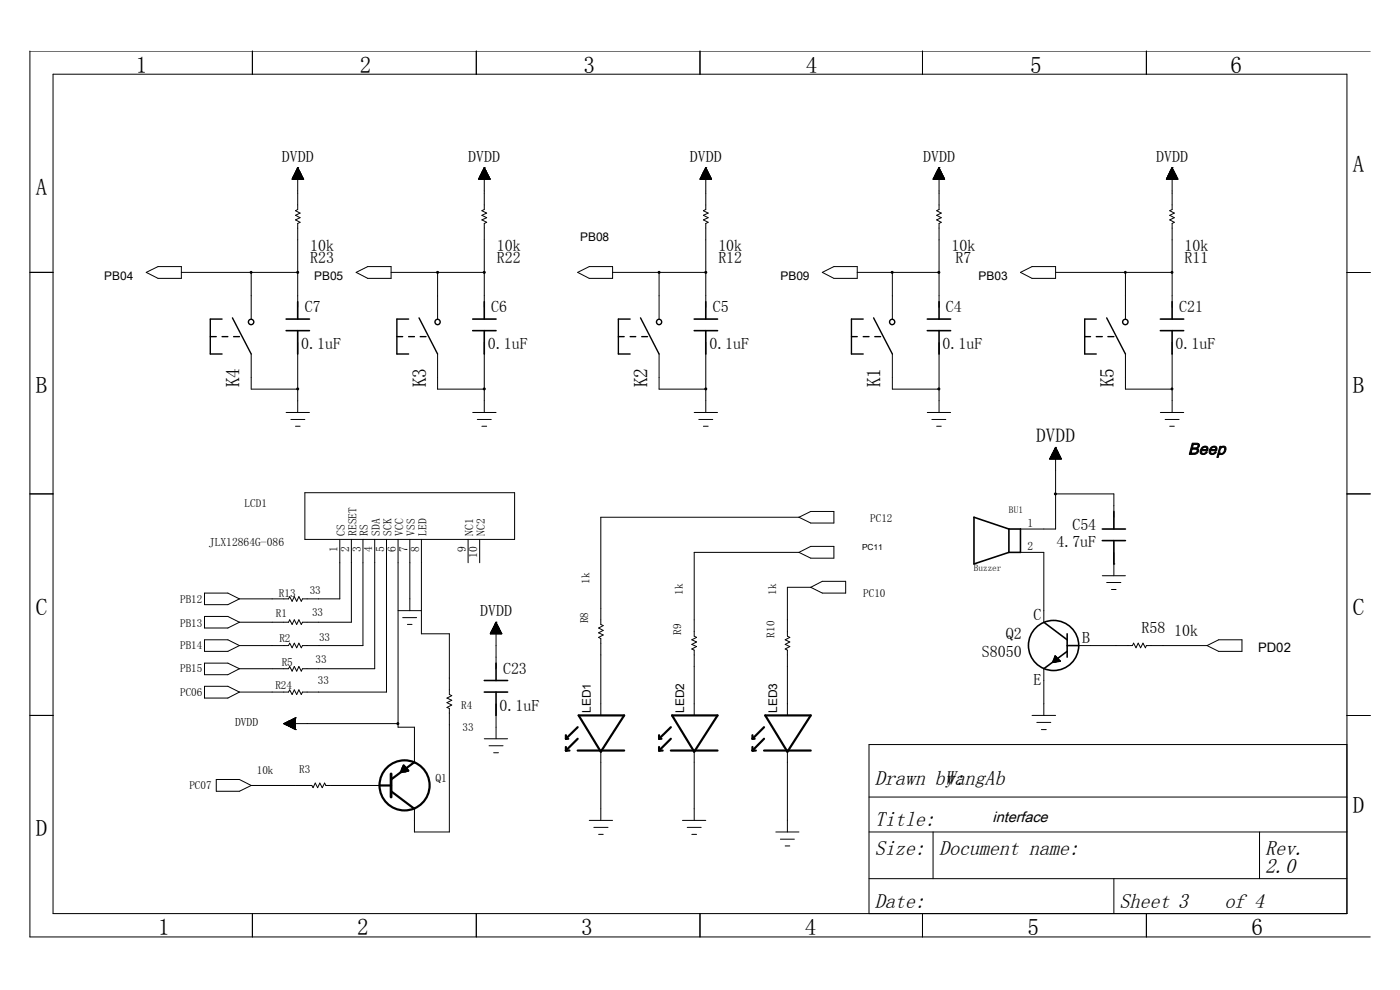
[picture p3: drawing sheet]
<svg xmlns="http://www.w3.org/2000/svg" width="297mm" height="210mm" viewBox="0 0 297 210" stroke-linecap="round" stroke-linejoin="round" font-family="sans-serif">
<g fill="none" stroke="#000" stroke-width=".21">
<path d="M11.3 15.7h274.4v178.1h-274.4zM53.5 10.8v4.9M101 10.8v4.9M148.5 10.8v4.9M195.7 10.8v4.9M243.2 10.8v4.9M290.7 10.8h-284.4v187.9h284.4M62 37.9v.1M62 37.9l2.4 .1M62 37.8h2.3M62.1 37.7v.3M62.1 37.7h2.2v.3"/>
<path d="M62.1 37.6h2.1M62.2 37.5v.5M62.2 37.5h2v.5M62.2 37.4h1.9M62.3 37.2v.8M62.3 37.3h1.7v.7M62.3 37.2h1.7M62.4 37.1v.9M62.4 37.1h1.6v.9M62.4 37h1.5M62.5 36.9v1.1M62.5 36.9h1.4v1.1"/>
<path d="M62.5 36.8h1.3M62.6 36.6v1.4M62.6 36.7h1.2v1.3M62.6 36.6h1.1M62.7 36.4v1.6M62.7 36.5h1v1.5M62.7 36.4h.9M62.8 36.3h.8v1.7M62.8 36.2v1.8M62.9 36.2h.6M62.9 36.1h.6v1.9M62.9 36.1v1.9"/>
<path d="M62.9 36.1h.5M63 35.9h.4v2.1M63.1 35.7h.2v2.3M63.1 35.6v2.4M63.1 35.6h.1M63.2 35.6h.1M63.2 35.6v8.8l-.5 .3 1 .5-1 .5 1 .5-1 .4 1 .6-.5 .2v17.8M63.2 35.6l1.2 2.4h-2.4zM63.3 35.8h-.3v2.2M101.5 37.9l2.5 .1M101.5 37.9v.1M101.6 37.8h2.3"/>
<path d="M101.7 37.7h2.1v.3M101.7 37.7v.3M101.7 37.6h2.1M101.8 37.5v.5M101.8 37.5h2v.5M101.8 37.4h1.9M101.8 37.3h1.8v.7M101.8 37.2v.8M101.9 37.2h1.7M102 37.1h1.5v.9M102 37.1v.9M102 37h1.5"/>
<path d="M102.1 36.9h1.4v1.1M102.1 36.9v1.1M102.1 36.8h1.3M102.2 36.7h1.1v1.3M102.2 36.5h1v1.5M102.2 36.4v1.6M102.3 36.4h.9M102.4 36.3h.7v1.7M102.4 36.2v1.8M102.4 36.2h.7M102.4 36.1h.7v1.9M102.6 35.9h.3v2.1"/>
<path d="M102.6 35.8v2.2M102.6 35.8h.3M102.7 35.7h.2v2.3M102.7 35.6h.1M102.7 35.6v8.8l-.5 .3 1 .5-1 .5 1 .5-1 .4 1 .6-.5 .2v17.8M102.7 35.6l1.3 2.4h-2.5zM102.8 35.6h-.1v2.4M103 36.1h-.5l-.1 1.9M103.3 36.6h-1.1v1.4M148.5 37.9l2.4 .1M148.5 37.9v.1M148.6 37.8h2.3"/>
<path d="M148.7 37.7h2.1v.3M148.7 37.7v.3M148.7 37.6h2M148.8 37.5h1.9v.5M148.8 37.5v.5M148.8 37.4h1.9M148.8 37.3h1.8v.7M148.8 37.2v.8M148.9 37.2h1.7M148.9 37.1h1.6v.9M148.9 37.1v.9M149 37h1.5"/>
<path d="M149 36.9h1.4v1.1M149 36.9v1.1M149.1 36.8h1.3M149.1 36.7h1.2v1.3M149.1 36.6v1.4M149.2 36.6h1.1M149.2 36.5h1v1.5M149.2 36.4v1.6M149.3 36.4h.9M149.3 36.3h.8v1.7M149.3 36.2v1.8M149.4 36.2h.7"/>
<path d="M149.4 36.1h.6v1.9M149.6 35.9h.3v2.1M149.6 35.8v2.2M149.6 35.8h.3M149.6 35.7h.2v2.3M149.7 35.6h.1M149.7 35.6v8.8l-.5 .3 1 .5-1 .5 1 .5-1 .4 1 .6-.5 .2v17.8M149.7 35.6l1.3 2.4h-2.5zM149.8 35.6h-.1l-.1 2.4M150 36.1h-.5l-.1 1.9M198 37.9l2.4 .1M198 37.9v.1"/>
<path d="M198.1 37.8h2.2M198.1 37.7h2.2v.3M198.1 37.7v.3M198.2 37.6h2M198.2 37.5h2v.5M198.2 37.5v.5M198.2 37.4h1.9M198.3 37.3h1.8v.7M198.3 37.2v.8M198.4 37.2h1.6M198.4 37.1h1.6v.9M198.4 37.1v.9"/>
<path d="M198.5 37h1.4M198.5 36.9h1.4v1.1M198.5 36.9v1.1M198.5 36.8h1.3M198.6 36.7h1.2v1.3M198.6 36.6v1.4M198.6 36.6h1.1M198.7 36.5h1v1.5M198.8 36.3h.8v1.7M198.8 36.2v1.8M198.8 36.2h.7M198.9 36.1h.6v1.9"/>
<path d="M198.9 36.1v1.9M199 36.1h.4M199 35.9h.4v2.1M199 35.8v2.2M199 35.8h.3M199.1 35.7h.2v2.3M199.1 35.6v2.4M199.1 35.6h.2M199.2 35.6h.1M199.2 35.6v8.8l-.5 .3 1 .5-1 .5 1 .5-1 .4 1 .6-.5 .2v17.8M199.2 35.6l1.2 2.4h-2.5zM199.6 36.4h-.9v1.6"/>
<path d="M247.5 37.9l2.3 .1M247.5 37.9v.1M247.5 37.8h2.3M247.6 37.7h2.1v.3M247.6 37.7v.3M247.6 37.6h2.1M247.7 37.5h1.9v.5M247.7 37.5v.5M247.7 37.4h1.9M247.8 37.3h1.7v.7M247.8 37.2v.8M247.8 37.2h1.7"/>
<path d="M247.9 37.1h1.6v.9M247.9 37.1v.9M247.9 37h1.5M247.9 36.9h1.4v1.1M247.9 36.9v1.1M248 36.8h1.3M248.1 36.7h1.2v1.3M248.1 36.6v1.4M248.1 36.6h1.1M248.2 36.5h.9v1.5M248.2 36.4v1.6M248.2 36.4h.9"/>
<path d="M248.2 36.3h.8v1.7M248.2 36.2v1.8M248.3 36.2h.7M248.4 36.1h.6v1.9M248.4 36.1v1.9M248.4 36.1h.5M248.4 35.9h.4v2.1M248.6 35.7h.1v2.3M248.6 35.6v2.4M248.6 35.6h.1M248.7 35.6h.1M248.7 35.6v8.8l-.5 .3 .9 .5-.9 .5 .9 .5-.9 .4 .9 .6-.4 .2v17.8"/>
<path d="M248.7 35.6l1.2 2.4h-2.5zM248.8 35.8h-.3l-.1 2.2M6.3 57.8h5M31 57.8l2.5-1.3h5v2.5h-5zM38.5 57.8h24.7M53.3 57.8v9.9M75.6 57.8l2.4-1.3h5v2.5h-5zM83 57.8h19.7M92.8 57.8v9.9M122.5 57.8l2.5-1.3h5v2.5h-5zM130 57.8h19.7M139.8 57.8v9.9"/>
<path d="M174.4 57.8l2.5-1.3h5v2.5h-5zM181.9 57.8h17.3M189.3 57.8v9.9M216.5 57.8l2.4-1.3h5v2.5h-5zM223.9 57.8h24.8M238.8 57.8v9.9M285.7 57.8h5M53.3 75.1v7.4h9.9M63.2 72.6v14.9M92.8 75.1v7.4h9.9M102.7 72.6v14.9M139.8 75.1v7.4h9.9"/>
<path d="M149.7 72.6v14.9M189.3 75.1v7.4h9.9M199.2 72.6v14.9M238.8 75.1v7.4h9.9M248.7 72.6v14.9M60.7 87.5h5M61.7 89h3M62.7 90.4h1M100.3 87.5h4.9M101.3 89h2.9M102.2 90.4h1M147.3 87.5h4.9"/>
<path d="M148.2 89h3M149.2 90.4h1M196.7 87.5h5M197.7 89h3M198.7 90.4h1M222.7 97.4h2.4M222.8 97.1h2.3M222.8 97.4v-.3h2.2v.3M222.9 97h2.1M222.9 97.4v-.5h2v.5M223 96.8h1.9M223 97.4v-.7h1.8v.7"/>
<path d="M223.1 96.6h1.6M223.1 97.4v-.9h1.6v.9M223.2 96.4h1.5M223.2 97.4v-1.1h1.4v1.1M223.3 96.2h1.3M223.4 96h1.1M223.5 95.8h.9M223.6 95.6h.7M223.7 95.4h.5M223.8 95.2h.3M223.9 95h.1M223.9 94.9h.1"/>
<path d="M223.9 94.9v17.3h-7.4M223.9 94.9l1.3 2.5h-2.5zM224 95.1h-.2v2.3M224 95v2.4M224.1 95.3h-.4v2.1M224.1 95.2v2.2M224.2 95.5h-.6v1.9M224.2 95.5v1.9M224.3 95.7h-.7v1.7M224.3 95.6v1.8M224.4 95.9h-1v1.5M224.4 95.8v1.6"/>
<path d="M224.5 96.1h-1.2v1.3M224.5 96v1.4M246.2 87.5h4.9M247.2 89h2.9M248.2 90.4h.9M6.3 104.8h5M64.7 104.5h44.5v9.9h-44.5zM72.1 114.4v12.6h-7.9l-.3 .5-.5-.9-.5 .9-.5-.9-.4 .9-.5-.9-.3 .4h-10.4M74.5 114.4v17.6h-10.3l-.3 .5-.5-1-.5 1-.5-1-.4 1-.5-1-.3 .5h-10.4M77 114.4v22.5h-12.8l-.3 .5-.5-1-.5 1-.5-1-.4 1-.5-1-.3 .5h-10.4M79.5 114.4v27.5h-15.3l-.3 .5-.5-1-.5 1-.5-1-.4 1-.5-1-.3 .5h-10.4M82 114.4v32.4h-17.8l-.3 .5-.5-1-.5 1-.5-1-.4 1-.5-1-.3 .5h-10.4"/>
<path d="M84.4 114.4v39.9h3.5v7.4M86.9 114.4v15.1M89.4 114.4v20h5.9v12.9l.5 .3-1 .5 1 .4-1 .5 1 .6-1 .5 .5 .2v26.2h-7.4v-4.9M99.3 114.4v5M101.8 114.4v5M169.5 109.7h-42v22.8l.5 .2-1 .5 1 .5-1 .5 1 .5-1 .5 .5 .3v16.3M169.5 117.2h-22.2v17.8l.5 .2-1 .5 1 .5-1 .5 1 .5-1 .5 .5 .2v13.9M169.5 117.2l2.5-1.3h4.9v2.5h-4.9zM169.5 109.7l2.5-1.2h4.9v2.4h-4.9zM216.5 117.2h4.9v14.8M223.9 104.8h12.4v4.9M236.3 119.6h.1"/>
<path d="M236.3 117.2v4.9M285.7 104.8h5M43.4 125.8h4.9l2.5 1.2-2.5 1.3h-4.9zM43.4 130.8h4.9l2.5 1.2-2.5 1.2h-4.9zM43.4 135.7h4.9l2.5 1.2-2.5 1.3h-4.9zM84.4 129.5h5M85.4 131h3M86.4 132.5h1M104 134.4h2.4M104.1 134.3h2.3M104.1 134.2h2.2v.2M104.1 134.1v.3"/>
<path d="M104.2 134.1h2M104.2 134h2v.4M104.2 133.9v.5M104.3 133.9h1.9M104.3 133.8h1.8v.6M104.3 133.7v.7M104.4 133.7h1.6M104.4 133.6h1.6v.8M104.4 133.5v.9M104.5 133.5h1.5M104.5 134.4v-1.1h1.4v1.1M104.6 133.3h1.3"/>
<path d="M104.6 133.2h1.2v1.2M104.6 133.1v1.3M104.7 133.1h1.1M104.7 133h1v1.4M104.9 132.8h.7v1.6M104.9 132.7v1.7M104.9 132.7h.7M104.9 132.6h.6v1.8M105 132.3v2.1M105.1 132.3h.3M105.1 132.2h.2v2.2M105.1 132.1v2.3"/>
<path d="M105.1 132.1h.2M105.2 132h.1M105.2 132v9.9M105.2 132l-1.2 2.4h2.5M105.2 132l1.3 2.4M105.4 132.4v2M105.5 132.5h-.5l-.1 1.9M105.7 132.9h-.9l-.1 1.5M172 124.6h-5v10.4l.5 .2-.9 .5 .9 .5-.9 .5 .9 .5-.9 .5 .4 .2v13.9M172 124.6l2.4-1.3h5v2.5h-5zM228.9 136.9h11.3l.3-.5 .5 1 .5-1 .5 1 .5-1 .5 1 .2-.5h12.9M233.8 122.1h5"/>
<path d="M234.8 123.6h3M235.8 125h1M256.1 136.9l2.4-1.2h5v2.5h-5zM6.3 151.8h5M43.4 140.7h4.9l2.5 1.2-2.5 1.2h-4.9zM43.4 145.6h4.9l2.5 1.2-2.5 1.3h-4.9zM60.2 153.5h.1M60.2 153.5h24.2M60.2 153.5l2.5 1.3M60.2 153.5h2.5M60.4 153.4v.3h2.3M60.6 153.7h2.1"/>
<path d="M60.6 153.3v.4M60.8 153.9h1.9M60.8 153.2v.6M61 153.9h1.7M61 153.1v.8M61.2 154h1.5M61.2 153v1M61.4 152.9v1.2M61.5 154.1h1.2M61.6 152.8v1.4M61.6 154.3h1.1M61.8 152.7v1.6"/>
<path d="M61.8 154.3h.9M62 154.4h.7M62 152.6v1.8M62.2 152.5v2M62.2 154.6h.5M62.4 152.4v2.2M62.4 154.6h.3M62.6 152.3v2.4M62.7 154.8h.1M62.7 152.3h.1M62.7 152.3v2.5M62.7 152.3l-2.5 1.2"/>
<path d="M62.7 153.5h-2.4M62.7 153.4h-2.2v.3M62.7 153.2h-2v.5M62.7 153.2h-1.8v.7M62.7 153h-1.6v.9M62.7 152.9h-1.4v1.1M62.7 152.9h-1.2v1.2M62.7 152.8h-1v1.5M62.7 152.6h-.8v1.7M62.7 152.6h-.6v1.8M62.7 152.5h-.4v2.1M62.7 152.3h-.2v2.3"/>
<path d="M102.7 156.7h5M103.8 158.2h2.9M104.7 159.7h1M105.2 149.3v7.4M127.5 159.2v14.8M147.3 159.2v14.8M167 159.2v17.3M218.9 151.8h5M220 153.2h2.9M220.9 154.8h1M221.4 141.9v9.9M285.7 151.8h5"/>
<path d="M285.7 157.9h-101.3v35.9M45.9 165.3h4.9l2.5 1.3-2.5 1.2h-4.9zM53.3 166.6h12.9l.2 .5 .5-1 .5 1 .5-1 .5 1 .5-1 .2 .5h13.9M125 174h5M126 175.5h3M127 177h1M144.8 174h4.9M145.8 175.5h3M146.8 177h1M164.6 176.5h4.9M165.6 178h2.9M166.6 179.4h.9"/>
<path d="M184.4 169.1h101.3M184.4 176.5h101.3M197.9 176.5v9.9M267.2 176.5v9.9M53.5 193.8v4.9M101 193.8v4.9M148.5 193.8v4.9M184.4 186.4h101.3M195.7 193.8v4.9M236.3 186.4v7.4M243.2 193.8v4.9"/>
</g>
<g fill="none" stroke="#000" stroke-width=".34">
<path d="M60.7 67.7h5M60.7 70.1h5M63.2 64v3.7M63.2 70.1v5M100.3 67.7h4.9M100.3 70.1h4.9M102.7 64v3.7M102.7 70.1v5M147.3 67.7h4.9M147.3 70.1h4.9M149.7 64v3.7M149.7 70.1v5"/>
<path d="M196.7 67.7h5M196.7 70.1h5M199.2 64v3.7M199.2 70.1v5M246.2 67.7h4.9M246.2 70.1h4.9M248.7 64v3.7M248.7 70.1v5M214 112.2h2.5v5h-2.5M214 112.2l-7.4-2.5v9.9l7.4-2.4M214 112.2v5M233.8 112.2h5"/>
<path d="M233.8 114.7h5M236.3 108.5v3.7M236.3 114.7v4.9M221.4 132l5 3.7M223.7 139.7h.7M223.8 139.3v1.1M223.8 139.4h.3M223.9 139.1l1 1.1-1.6 .3zM224.1 139.4v.9M224.5 139.8v.5M226.4 134.4v5M226.4 136.9h2.5"/>
<path d="M226.4 138.2l-5 3.7M102.7 144.3h5M102.7 146.8h5M105.2 140.7v3.6M105.2 146.8v5M223.4 140.4h.6M223.4 140.2v.3M223.6 140h1.1M224.8 140.2h.1"/>
<circle cx="223.5" cy="136.9" r="5.3"/>
</g>
<g fill="none" stroke="#000" stroke-width=".3">
<path d="M44.6 71.4h1.3M47.1 67.7h-2.5v7.4h2.5M47.1 71.4h1.2M49.3 67.4l4 7.7M49.6 71.4h1.2M84.2 71.4h1.2M86.7 67.7h-2.5v7.4h2.5M86.7 71.4h1.2M88.9 67.4l3.9 7.7M89.1 71.4h1.3M131.2 71.4h1.2M133.7 67.7h-2.5v7.4h2.5"/>
<path d="M133.7 71.4h1.2M135.9 67.4l3.9 7.7M136.1 71.4h1.3M180.6 71.4h1.3M183.1 67.7h-2.5v7.4h2.5M183.1 71.4h1.3M185.3 67.4l4 7.7M185.6 71.4h1.2M230.1 71.4h1.2M232.6 67.7h-2.5v7.4h2.5M232.6 71.4h1.2M234.8 67.4l4 7.7"/>
<path d="M235 71.4h1.3"/>
<circle cx="53.3" cy="68.3" r=".57"/>
<circle cx="92.8" cy="68.3" r=".56"/>
<circle cx="139.8" cy="68.3" r=".56"/>
<circle cx="189.3" cy="68.3" r=".56"/>
<circle cx="238.7" cy="68.3" r=".57"/>
</g>
<g fill="none" stroke="#000" stroke-width=".47">
<path d="M120 155.9v.8M120 158.4v.8M120 159.2h.8M120 156.7h.6M122.5 156.7l-2.5 2.5M122.5 154.3l-2.5 2.4M122.5 159.2h9.9M122.8 151.8h9.6l-4.9 7.7zM139.8 159.2h.8M139.8 156.7h.5M139.8 155.9v.8M139.8 158.4v.8"/>
<path d="M142.3 159.2h9.9M142.3 156.7l-2.5 2.5M142.3 154.3l-2.5 2.4M142.6 151.8h9.6l-4.9 7.7zM159.6 159.2h.8M159.6 156.7h.5M159.6 155.9v.8M159.6 158.4v.8M162.1 159.2h9.9M162.1 156.7l-2.5 2.5M162.1 154.3l-2.5 2.4M162.3 151.8h9.7l-5 7.7z"/>
<path d="M80.5 166.6h2.5M83 167.8l4.9 3.8M85.2 163.7h.9M85.3 163.1h1M85.4 162.8v.9M85.5 162.6h.3M85.6 162.4l1 1.1-1.6 .3zM85.9 162.7v.9M86.4 163.3v.2M87.9 161.7l-4.9 3.6"/>
<circle cx="85.8" cy="166.6" r="5.3"/>
</g>
<path d="M83 164.2v4.9" fill="none" stroke="#000" stroke-width=".59"/>
<g fill="#000" stroke="#000" stroke-width=".21">
<circle cx="53.3" cy="57.8" r=".2"/>
<circle cx="63.2" cy="57.8" r=".21"/>
<circle cx="92.8" cy="57.8" r=".21"/>
<circle cx="102.7" cy="57.8" r=".21"/>
<circle cx="139.8" cy="57.8" r=".21"/>
<circle cx="149.7" cy="57.8" r=".21"/>
<circle cx="189.3" cy="57.8" r=".21"/>
<circle cx="199.2" cy="57.8" r=".21"/>
<circle cx="238.7" cy="57.8" r=".2"/>
<circle cx="248.6" cy="57.8" r=".2"/>
<circle cx="63.2" cy="82.5" r=".21"/>
<circle cx="102.7" cy="82.5" r=".21"/>
<circle cx="149.7" cy="82.5" r=".21"/>
<circle cx="199.2" cy="82.5" r=".21"/>
<circle cx="248.6" cy="82.5" r=".2"/>
<circle cx="223.9" cy="104.8" r=".21"/>
<circle cx="84.4" cy="153.5" r=".21"/>
</g>
<g font-size="4.9">
<text x="28.8" y="15.4">1</text>
<text x="76.3" y="15.4">2</text>
<text x="123.8" y="15.4">3</text>
<text x="171" y="15.4">4</text>
<text x="218.5" y="15.4">5</text>
<text x="261" y="15.4">6</text>
<text x="7.6" y="41.4">A</text>
<text x="287" y="36.4">A</text>
<text x="7.6" y="83.4">B</text>
<text x="287" y="83.4">B</text>
<text x="7.6" y="130.4">C</text>
<text x="287" y="130.4">C</text>
<text x="287" y="172.4">D</text>
<text x="7.6" y="177.4">D</text>
<text x="33.5" y="198.4">1</text>
<text x="75.8" y="198.4">2</text>
<text x="123.3" y="198.4">3</text>
<text x="170.8" y="198.4">4</text>
<text x="218" y="198.4">5</text>
<text x="265.5" y="198.4">6</text>
</g>
<g font-size="4.4">
<text x="185.6" y="166.6">Drawn by:</text>
<text x="200.4" y="166.6">WangAb</text>
<text x="185.6" y="175.3">Title:</text>
<text x="185.6" y="181.4">Size:</text>
<text x="199.2" y="181.4">Document name:</text>
<text x="268.4" y="181.4">Rev.</text>
<text x="268.4" y="185.2">2.0</text>
<text x="185.6" y="192.6">Date:</text>
<text x="237.5" y="192.6">Sheet 3</text>
<text x="259.8" y="192.6">of 4</text>
</g>
<g font-size="4.1">
<text x="50.8" y="82.2" transform="rotate(-90 50.8 82.2)">K4</text>
<text x="90.4" y="82.2" transform="rotate(-90 90.4 82.2)">K3</text>
<text x="137.4" y="82.2" transform="rotate(-90 137.4 82.2)">K2</text>
<text x="186.8" y="82.2" transform="rotate(-90 186.8 82.2)">K1</text>
<text x="236.3" y="82.2" transform="rotate(-90 236.3 82.2)">K5</text>
<text x="219.8" y="93.7">DVDD</text>
</g>
<g font-size="3.4">
<text x="59.8" y="34.3">DVDD</text>
<text x="99.3" y="34.3">DVDD</text>
<text x="146.3" y="34.3">DVDD</text>
<text x="195.8" y="34.3">DVDD</text>
<text x="245.3" y="34.3">DVDD</text>
<text x="65.8" y="53.3">10k</text>
<text x="105.4" y="53.3">10k</text>
<text x="152.4" y="53.3">10k</text>
<text x="201.8" y="53.3">10k</text>
<text x="251.3" y="53.3">10k</text>
<text x="65.8" y="55.8">R23</text>
<text x="105.4" y="55.8">R22</text>
<text x="152.4" y="55.8">R12</text>
<text x="202.7" y="55.8">R7</text>
<text x="251.3" y="55.8">R11</text>
<text x="64.7" y="66.2">C7</text>
<text x="104.2" y="66.2">C6</text>
<text x="151.2" y="66.2">C5</text>
<text x="200.7" y="66.2">C4</text>
<text x="250.1" y="66.2">C21</text>
<text x="63.9" y="74.1">0.1uF</text>
<text x="103.5" y="74.1">0.1uF</text>
<text x="150.5" y="74.1">0.1uF</text>
<text x="199.9" y="74.1">0.1uF</text>
<text x="249.4" y="74.1">0.1uF</text>
<text x="252" y="96.4">Beep</text>
<text x="227.5" y="112.5">C54</text>
<text x="224.1" y="116.1">4.7uF</text>
<text x="101.8" y="130.8">DVDD</text>
<text x="219.2" y="131.5">C</text>
<text x="213.4" y="135.5">Q2</text>
<text x="229.6" y="136.4">B</text>
<text x="242.1" y="134.2">R58</text>
<text x="249.1" y="134.9">10k</text>
<text x="106.7" y="142.9">C23</text>
<text x="208.3" y="139.4">S8050</text>
<text x="219.2" y="145.3">E</text>
<text x="106" y="150.7">0.1uF</text>
</g>
<text font-size="3.2" x="210.6" y="174.3">interface</text>
<text font-size="2.8" x="266.9" y="138.3">PD02</text>
<g font-size="2.5">
<text x="123.1" y="51.1">PB08</text>
<text x="22.1" y="59.3">PB04</text>
<text x="66.6" y="59.3">PB05</text>
<text x="165.6" y="59.3">PB09</text>
<text x="207.6" y="59.3">PB03</text>
<text x="73.1" y="113.7" transform="rotate(-90 73.1 113.7)">CS</text>
<text x="75.6" y="113.7" transform="rotate(-90 75.6 113.7)">RESET</text>
<text x="78.1" y="113.7" transform="rotate(-90 78.1 113.7)">RS</text>
<text x="80.6" y="113.7" transform="rotate(-90 80.6 113.7)">SDA</text>
<text x="83.1" y="113.7" transform="rotate(-90 83.1 113.7)">SCK</text>
<text x="85.5" y="113.7" transform="rotate(-90 85.5 113.7)">VCC</text>
<text x="88" y="113.7" transform="rotate(-90 88 113.7)">VSS</text>
<text x="90.5" y="113.7" transform="rotate(-90 90.5 113.7)">LED</text>
<text x="100.4" y="113.7" transform="rotate(-90 100.4 113.7)">NC1</text>
<text x="102.8" y="113.7" transform="rotate(-90 102.8 113.7)">NC2</text>
<text x="218" y="111.7">1</text>
<text x="44.3" y="115.8">JLX12864G-086</text>
<text x="71.6" y="117.1" transform="rotate(-90 71.6 117.1)">1</text>
<text x="74.1" y="117.1" transform="rotate(-90 74.1 117.1)">2</text>
<text x="76.5" y="117.1" transform="rotate(-90 76.5 117.1)">3</text>
<text x="79" y="117.1" transform="rotate(-90 79 117.1)">4</text>
<text x="81.5" y="117.1" transform="rotate(-90 81.5 117.1)">5</text>
<text x="83.9" y="117.1" transform="rotate(-90 83.9 117.1)">6</text>
<text x="86.4" y="117.1" transform="rotate(-90 86.4 117.1)">7</text>
<text x="88.9" y="117.1" transform="rotate(-90 88.9 117.1)">8</text>
<text x="98.8" y="117.1" transform="rotate(-90 98.8 117.1)">9</text>
<text x="101.3" y="118.4" transform="rotate(-90 101.3 118.4)">10</text>
<text x="218" y="116.7">2</text>
<text x="49.9" y="154">DVDD</text>
<text x="125.3" y="151.2" transform="rotate(-90 125.3 151.2)">LED1</text>
<text x="145.1" y="151.2" transform="rotate(-90 145.1 151.2)">LED2</text>
<text x="164.9" y="151.2" transform="rotate(-90 164.9 151.2)">LED3</text>
<text x="92.4" y="165.9">Q1</text>
</g>
<g font-size="2.4">
<text x="51.9" y="107.5">LCD1</text>
<text x="184.6" y="110.8">PC12</text>
<text x="125" y="123.8" transform="rotate(-90 125 123.8)">1k</text>
<text x="38.2" y="128">PB12</text>
<text x="58.5" y="130.8">R1</text>
<text x="59.2" y="126.6">R13</text>
<text x="65.7" y="126.1">33</text>
<text x="66.2" y="130.8">33</text>
<text x="144.9" y="126.2" transform="rotate(-90 144.9 126.2)">1k</text>
<text x="164.6" y="126.2" transform="rotate(-90 164.6 126.2)">1k</text>
<text x="183.1" y="126.6">PC10</text>
<text x="38.2" y="133">PB13</text>
<text x="38.2" y="137.7">PB14</text>
<text x="59.3" y="136.3">R2</text>
<text x="67.7" y="136">33</text>
<text x="124.7" y="132.2" transform="rotate(-90 124.7 132.2)">R8</text>
<text x="144.5" y="134.7" transform="rotate(-90 144.5 134.7)">R9</text>
<text x="164.3" y="135.2" transform="rotate(-90 164.3 135.2)">R10</text>
<text x="38.2" y="142.6">PB15</text>
<text x="59.8" y="141.2">R5</text>
<text x="66.9" y="140.7">33</text>
<text x="38.2" y="147.6">PC06</text>
<text x="58.4" y="146.1">R24</text>
<text x="67.4" y="145.1">33</text>
<text x="97.9" y="150.3">R4</text>
<text x="98.1" y="155">33</text>
<text x="40.2" y="167.3">PC07</text>
<text x="54.5" y="164.2">10k</text>
<text x="63.5" y="163.9">R3</text>
</g>
<text font-size="2" x="214" y="108.7">BU1</text>
<text font-size="1.9" x="206.6" y="121.1">Buzzer</text>
<text font-size="1.8" x="182.9" y="116.7">PC11</text>
</svg>
